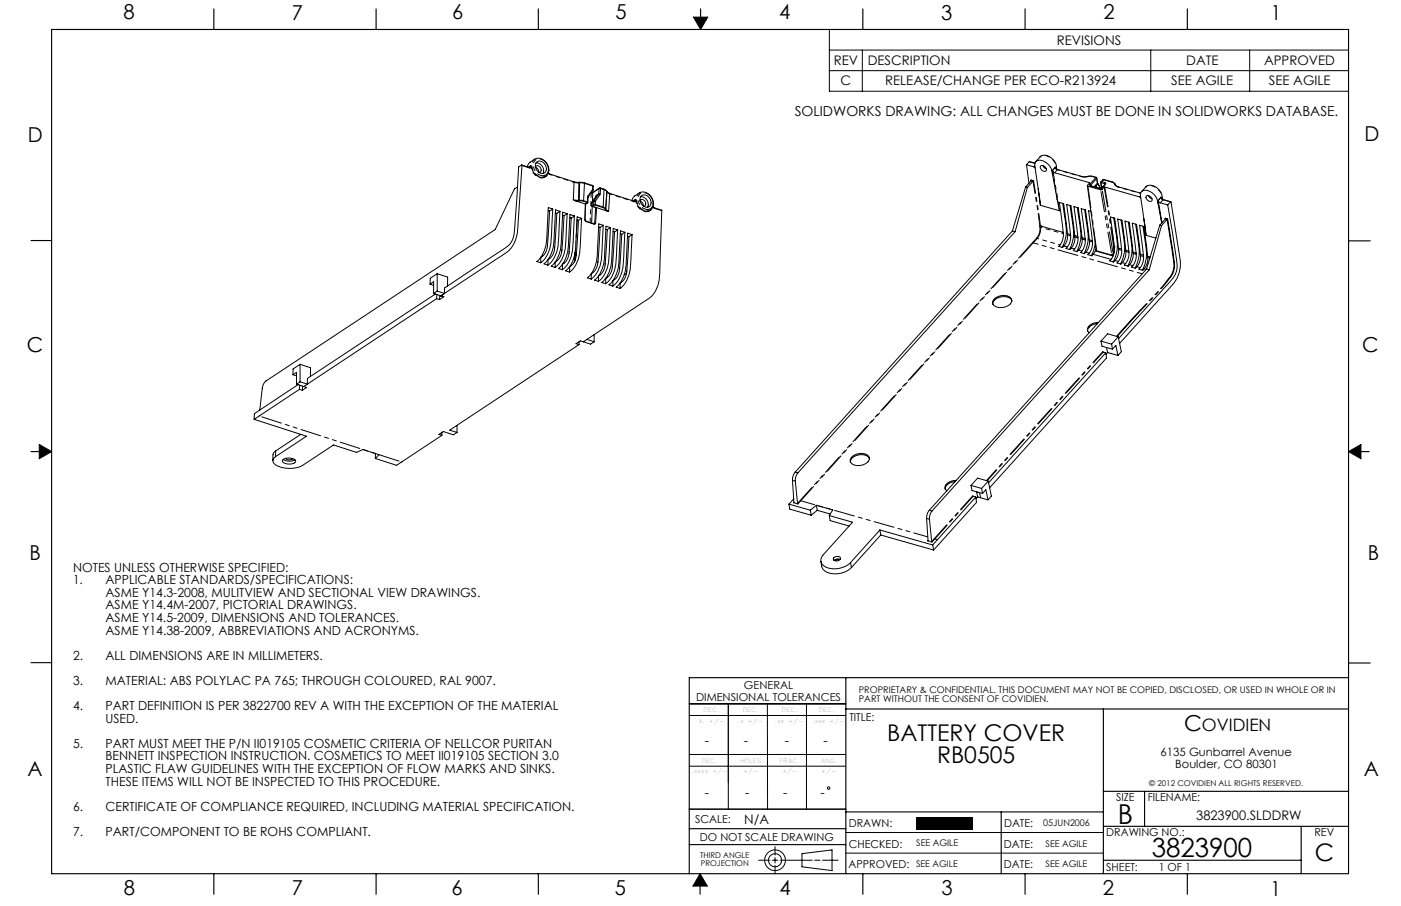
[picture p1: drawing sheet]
<svg xmlns="http://www.w3.org/2000/svg" width="432mm" height="279mm" viewBox="0 0 432 279" stroke-linecap="round" stroke-linejoin="round" font-family="sans-serif">
<g fill="none" stroke="#000" stroke-width=".31">
<path d="M213.7 5.3h4.4l-2.2 3.8zM255.6 9.1v19h160M255.6 15.4h160M265.8 15.4v12.7M354.7 15.4v12.7M385.2 15.4v12.7M255.6 21.8h160M159.5 57.6l-.9 .7-6 12.5-70.6 46.7a3.4 3.4 0 0 0-1.2 2.3l-.7 6.7M160.8 50.9l2.3 .7M162.5 51.4l.1-.3a3.9 3.9 0 0 1 2.2-2 3.3 3.3 0 0 1 3.4 .8 3.3 3.3 0 0 1 .8 3.4l-.7 1M163.1 51.6h.1M163.4 51.6h-.4"/>
<path d="M163.4 51.6h.4M163.9 51.7a3.4 3.4 0 0 0 3.8 2.9l.4-.2M165 51.5a1.05 1.05 0 0 1 1.6 .2 1.05 1.05 0 0 1-.4 1.5M165 51.6h.1a1.39 1.39 0 0 1 .9 1.5M165.2 50.2a2.34 2.34 0 0 1 2.2 3.3M165.3 50.1a2.11 2.11 0 0 1 2.5 .2 2.11 2.11 0 0 1 .5 2.4 1.52 1.52 0 0 1-2.7 0 2.17 2.17 0 0 1-.3-2.6zM168.2 54.3l-.1 .1M168.3 54.3h-.1M169 53.3l.4 .3M169.4 53.7h.1M169.4 53.7l7.5 2.4M176.8 56.1l3 .2 2.8 .9 .2 .3v1"/>
<path d="M176.9 56.2l-.2 5.4 .6 .3M182.3 59.4l.5-.1 2.2-1.3 1.6 .6 1 .9 7.7 2.5M182.7 58.8l-1.5 2.3M182.7 58.8h.1M182.8 58.5l-.1 .3M182.8 58.5h.1M187.9 59.8l-.3 5.3M197 59.5a4 4 0 0 0-2.1 2l-.1 .3M197.1 59.5a3.3 3.3 0 0 1 3.4 .8 3.3 3.3 0 0 1 .8 3.4 2.28 2.28 0 0 1-3.9 .7l-.7-.8-.6-1.5M316.1 57.7l.5 .1M316.1 57.7l-4.1 13.5M316.4 50.8l2.6 .6"/>
<path d="M316.4 50.8l.7 5.7M316.6 57.8l-3.7 13.7M317.8 55.5v.2zM317.8 55.7h.1M317.8 55.7l-1.7 2M318.4 55.9l-1.8 1.9M318.4 55.9h.1M318.5 55.7l-.1 .2M319 50.3l-1.7-.5-.9 1M319.2 49.8a3.7 3.7 0 0 1 2.5-1.9 3.9 3.9 0 0 1 3.8 4.1M320 58.2l.6 5.1M320.8 51.1a1.25 1.25 0 0 1 1.3 .3 1.25 1.25 0 0 1 .2 1.4 1.25 1.25 0 0 1-1.3-.4 1.25 1.25 0 0 1-.2-1.3z"/>
<path d="M321.4 51l.3 .6 .8 .5M324.3 53.3l.1-.7 .6 .7 10.8 3M324.3 53.3a4.2 4.2 0 0 0-4.4-3.8 1.61 1.61 0 0 0-.9 2.3l1.6 11.5M324.3 53.3l2.3 11.7-6-1.7M325.4 51.9l.1 .1M325.5 51.9h.1M325.5 52v.1M325.5 52l8 2.4M333.5 54.4l.7 .1a6.8 6.8 0 0 1 3.6 .2l.5 1.9 1 1.5M335.1 57.3l2.7 19.6M335.8 56.3v.1M335.8 56.3v.2"/>
<path d="M335.8 56.4l-.6 1 4 1.1h.4l.9-.8 11 3M339.3 56.3h.1M339.3 56.3l.2 1.1M339.3 56.3l.3-.3-.3 .3M339.3 56.1l1-.7 3.1 1 1 1.1 7.2 2.1M339.4 57.1l.1 .3M339.5 57.4l.2 .4M340.6 56.8l-1.4 1.3-3.1-.9M340.6 56.8h.1M351.8 59.1a3.7 3.7 0 0 1 2.4-2 3.9 3.9 0 0 1 3.9 4.2M168.9 65l.5 .1M169.4 65.1l-.6 9.2a5.3 5.3 0 0 1-2.1 5l-.1 1.7"/>
<path d="M170.4 64.5a76.9 76.9 0 0 1-1 12.5 7.6 7.6 0 0 1-2.8 4M170.4 64.5l-1.4-.5-.3 4.9a21.5 21.5 0 0 1-1.7 9.9l-1.6 1.9 1.2 .3M170.4 64.5l-1 .6M171.2 65.7l.4 .1M171.6 65.8l-.5 9.2a5.3 5.3 0 0 1-2.2 5.1v1.7M172.6 65.2a77 77 0 0 1-1 12.5 7.7 7.7 0 0 1-2.7 4.1M172.6 65.2l-1.4-.5-.2 4.9a21.4 21.4 0 0 1-1.7 10l-1.6 1.8 1.2 .4M172.6 65.2l-1 .6M173.4 66.4l.4 .1M173.8 66.5l-.5 9.2a5.3 5.3 0 0 1-2.2 5.1v1.7M174.8 65.9a77 77 0 0 1-1 12.5 7.7 7.7 0 0 1-2.7 4.1M174.8 65.9l-1.4-.4-.2 4.8a21.5 21.5 0 0 1-1.7 10l-1.6 1.8 1.2 .4"/>
<path d="M174.8 65.9l-1 .6M175.6 67.1l.5 .2M176.1 67.3l-.6 9.1a5.3 5.3 0 0 1-2.1 5.1l-.1 1.7M177 66.6a76.9 76.9 0 0 1-1 12.5 7.6 7.6 0 0 1-2.7 4.1M177 66.6l-1.3-.4-.3 4.8a21.5 21.5 0 0 1-1.7 10l-1.6 1.8 1.2 .4M177 66.6l-.9 .7M177.3 77.8l-.2 2.8M177.3 61.9h1M177.3 61.9l3.1 1M177.8 67.8l.5 .2M178.3 68l-.7 10.8a4.3 4.3 0 0 1-2 3.4l-.1 1.7M178.5 61.9l1.3 .2"/>
<path d="M179.2 67.3a76.6 76.6 0 0 1-.9 12.5 7.7 7.7 0 0 1-2.8 4.1M179.2 67.3l-1.3-.4-.3 4.8a21.4 21.4 0 0 1-1.7 10l-1.6 1.8 1.2 .4M179.2 67.3l-.9 .7M180.4 62.9h.1M180.5 62.9l-.1 5.1 2.8 1M181.2 61v1.4l-.7 .6M182.5 62.3l-.1 1.3 1.2 .4M182.5 62.3h.1M183.6 64h.1M183.6 64l4 1.1M183.7 60.6l-1.2 1.7M183.7 60.6h.1"/>
<path d="M183.8 60.2v.2M183.8 60.4l-.1 .2M183.8 60.4v.1M184.5 70l.4 .1M184.9 70.1l-.5 9.2a5.3 5.3 0 0 1-2.1 5.1l-.1 1.7M185.9 69.5l-1.3-.5-.3 4.9a21.4 21.4 0 0 1-1.7 10l-1.6 1.8 1.2 .4M185.9 69.5a76.6 76.6 0 0 1-1 12.5 7.7 7.7 0 0 1-2.7 4.1M185.9 69.5l-1 .6M186.7 64.5l.9 .6M186.7 70.7l.5 .1M187.2 70.8l-.6 9.2a5.3 5.3 0 0 1-2.1 5.1l-.1 1.7M188.1 70.2l-1.3-.4-.3 4.8a21.5 21.5 0 0 1-1.7 10l-1.6 1.8 1.2 .4"/>
<path d="M188.1 70.2a76.9 76.9 0 0 1-.9 12.5 7.6 7.6 0 0 1-2.8 4.1M188.1 70.2l-.9 .6M189 71.4l.4 .2M189.4 71.6l-.5 9.2a5.3 5.3 0 0 1-2.2 5v1.7M190.4 70.9l-1.4-.4-.2 4.8a21.5 21.5 0 0 1-1.7 10l-1.6 1.8 1.2 .4M190.4 70.9a76.9 76.9 0 0 1-1 12.5 7.6 7.6 0 0 1-2.7 4.1M190.4 70.9l-1 .7M191.2 72.1l.4 .2M191.6 72.3l-.5 9.2a5.3 5.3 0 0 1-2.2 5v1.7M192.6 71.6l-1.4-.4-.2 4.9a21.4 21.4 0 0 1-1.7 9.9l-1.6 1.8 1.2 .4M192.6 71.6a76.6 76.6 0 0 1-1 12.5 7.7 7.7 0 0 1-2.7 4.1M192.6 71.6l-1 .7"/>
<path d="M193.4 72.9l.4 .1M193.8 73l-.5 9.2a5.3 5.3 0 0 1-2.1 5l-.1 1.7M194.8 72.4l-1.3-.5-.3 4.9a21.5 21.5 0 0 1-1.7 9.9l-1.6 1.9 1.2 .3M194.8 72.4a76.9 76.9 0 0 1-1 12.5 7.6 7.6 0 0 1-2.7 4M194.8 72.4l-1 .6M195.3 62h.1M195.6 62h-.3M195.6 62h.5M197.3 61.9a1.06 1.06 0 0 1 1.5 .2 1.06 1.06 0 0 1-.4 1.5M197.3 62h.1a1.4 1.4 0 0 1 .9 1.5M197.4 60.7a2.35 2.35 0 0 1 2.2 3.2M197.6 60.5a2.11 2.11 0 0 1 2.4 .2 2.11 2.11 0 0 1 .6 2.4 1.52 1.52 0 0 1-2.7 .1 2.18 2.18 0 0 1-.3-2.7z"/>
<path d="M201.3 63.7l.3 .4M201.6 64.1h.1M201.6 64.1l2.4 .8-.6 17.3a11.9 11.9 0 0 1-2.9 9.5l-20.7 13.7M312 71.2l-66.9 74.4a3.8 3.8 0 0 0-.9 2.5l.4 6.9 1.3 .4M312 71.2l.9 .3M312.9 71.5l-67 74.3a3.7 3.7 0 0 0-.8 2.6l.8 7M320.7 69.7h.1M320.7 69.7h-.2M320.7 69.7l7 2M327.6 62.7a51.4 51.4 0 0 1 1 9.9l-.4 1.8-.8 1.9M327.7 71.7l-1.2-9.3 1.3 .4 1.2 9.2M327.7 71.7a5.1 5.1 0 0 1-1.4 4.3l1.2 .3a4.9 4.9 0 0 0 1.5-4.3"/>
<path d="M329 72l.9 .3M329.8 63.4a51.4 51.4 0 0 1 1 9.9l-.4 1.7-.8 1.9M329.9 72.3l-1.1-9.2 1.3 .4 1.1 9.2M329.9 72.3a5.1 5.1 0 0 1-1.4 4.3l1.3 .4a4.9 4.9 0 0 0 1.4-4.3M331.2 72.7l1 .3M332 64a51.4 51.4 0 0 1 1.1 9.9l-.4 1.7-.8 2M332.2 73l-1.2-9.3 1.3 .4 1.2 9.2M332.2 73a5.1 5.1 0 0 1-1.4 4.3l1.2 .3a4.9 4.9 0 0 0 1.5-4.3M333.5 73.3l.9 .3M334.3 64.7a51.4 51.4 0 0 1 1 9.8l-.4 1.8-.8 1.9M334.4 73.6l-1.2-9.2 1.4 .3 1.1 9.3M334.4 73.6a5.1 5.1 0 0 1-1.4 4.3l1.2 .3a4.9 4.9 0 0 0 1.5-4.2"/>
<path d="M335.7 74l1 .2M336.2 65.2l-.7-.2 1.2 9.2M336.7 74.2a5.1 5.1 0 0 1-1.4 4.3l1.2 .4 1.3-1.9M337.6 75.2l-.4 1.7-.9 1.9M337.8 77h.1M343.3 67.2a50.9 50.9 0 0 1 1 9.9l-.4 1.7-.8 2M343.4 76.1h.1M343.4 76.1l-.2 .1M343.4 76.2l-1.2-9.3 1.4 .4 1.1 9.2M343.4 76.2l.1 .4a5 5 0 0 1-1.5 3.9l1.2 .3a4.9 4.9 0 0 0 1.5-4.3M344.7 76.5l1 .3M345.5 67.8a50.9 50.9 0 0 1 1.1 9.9l-.4 1.8-.9 1.9"/>
<path d="M345.7 76.8l-1.2-9.3 1.3 .4 1.2 9.3M345.7 76.8a5.1 5.1 0 0 1-1.4 4.3l1.2 .3a4.9 4.9 0 0 0 1.5-4.2M347 77.2l.9 .2M347.8 68.5a50.9 50.9 0 0 1 1 9.9l-.4 1.7-.8 1.9M347.9 77.4l-1.2-9.2 1.4 .4 1.1 9.2M347.9 77.4a5.1 5.1 0 0 1-1.4 4.3l1.2 .4a4.9 4.9 0 0 0 1.5-4.3M349.2 77.8l1 .3M350 69.1a51.3 51.3 0 0 1 1.1 9.9l-.4 1.8-.9 1.9M350.2 78.1l-1.2-9.3 1.3 .4 1.2 9.2M350.2 78.1a5.1 5.1 0 0 1-1.4 4.3l1.2 .3a4.9 4.9 0 0 0 1.5-4.3M351.5 78.4l.9 .3M352.3 69.8a51.3 51.3 0 0 1 1 9.8l-.4 1.8-.8 1.9"/>
<path d="M352.4 78.7l-1.2-9.2 1.3 .3 1.2 9.3M352.4 78.7a5.1 5.1 0 0 1-1.4 4.3l1.2 .4a4.9 4.9 0 0 0 1.5-4.3M352.6 67.5l.6 5.1M353.2 72.6l3 .8M353.4 60.4a1.25 1.25 0 0 1 1.3 .3 1.25 1.25 0 0 1 .2 1.3 1.25 1.25 0 0 1-1.3-.3 1.25 1.25 0 0 1-.2-1.3zM353.7 79.1l.8 .2M353.9 60.3l.4 .6 .8 .4M356.9 62.6a4.2 4.2 0 0 0-4.4-3.9 1.6 1.6 0 0 0-.9 2.4l1.6 11.5M356.9 62.6l1.1 6.2M357.1 62.4l-.1-.5 .4 .6 2.5 .7M357.1 62.4l1 6.3M357.1 62.4l-.2 .2"/>
<path d="M357.4 69.4l.6 .2M357.4 69.4l-4 13.6M358 69.6l-3.8 13.6M358 61.1l.1 .2M358 61.2h.1M358.1 61.3l2.8 .9M358.1 61.3h-.1M359.2 67.5l-.1-.2 .1 .2M359.2 67.5l-1.8 1.9M359.2 67.5h.1M359.7 67.7l1.6 9.8a8.8 8.8 0 0 1-.5 7.6l-1.2 1.6M359.7 67.7l.2-.2 1.6 9.9a9 9 0 0 1-.5 7.8l-1.3 1.6"/>
<path d="M359.7 67.7l-1.7 1.9M359.7 67.7h.1M359.9 63.2l2.7 16.8a6.8 6.8 0 0 1-2 6.9l-15.8 17.5M359.9 63.2l1-1 2.5 16a10.6 10.6 0 0 1-3.3 11.1l-15 16.6M132.5 87.6l1.1-.7v3.6M132.5 87.6l1.1 .4M133.6 90.5l3.2 1-1.3 .9M134.2 90.7l-39.4 26-.1 1.8M134.6 92.1l-39.9 26.4M134.6 92.1l.9 .3M134.7 90.8l-.1 1.3M134.7 84.4l3.3 1.1-.1 2.7"/>
<path d="M134.7 84.4l.1 5.4M134.7 84.4l-2.1 1.4-.1 1.8M134.8 89.8l2.2 .7M134.8 89.8l-1.2 .7M135.6 91.1l-.1 1.3M135.9 91.2h.1M137 90.5v-1.7l17.3-11.4a6.9 6.9 0 0 0 4.3-7l1.2-18.9 1-.6-1.1 17.9a11.2 11.2 0 0 1-3.1 8.7l-20.7 13.7M137 90.5l-1.1 .7M193.1 84.3l-.7 .5M306.2 92.5a3.9 3.9 0 0 1 5.5-.4 1.95 1.95 0 0 1-1.8 2.5 3.3 3.3 0 0 1-3.9-.9l-.1-.6zM311.9 92.9a3.3 3.3 0 0 0-5-.7 1.71 1.71 0 0 0-.9 1.7M338.2 99.8a2.87 2.87 0 0 0-3 2.4"/>
<path d="M338.6 99.4a2.8 2.8 0 0 0-3.4 2.6l.5 .6M351.3 95.8l-7.2 7.9M351.6 95.7l-7.3 8.1M353.4 83l-67 74.4a3.8 3.8 0 0 0-.8 2.5l.3 6.9M353.4 83l.8 .2M354.2 83.2l-67 74.4a3.6 3.6 0 0 0-.7 2.5l.8 7.1-1.4-.4M90.3 115.6l1.1-.8v3.7M90.3 115.6l1.1 .3M91.4 118.5l3.1 1-1.3 .9M91.9 118.6l-13.5 9-.1 1.7M92.4 118.8l-.1 1.3M92.5 112.4l3.2 1v2.7"/>
<path d="M92.5 112.4l-2.2 1.4v1.8M92.5 112.4v5.3M92.5 117.7l2.2 .8M92.5 117.7l-1.1 .8M93.3 119.1l-.1 1.3M178.4 106.3l-39.8 26.3 2.3 .8M178.5 105.4l-.1 .9M179.8 105.4l-.9-.3-1.4 .9 .9 .3M180.9 104.7l2.2 .7M183.1 103.2v2.2M183.1 105.4l-1.1 .7-2.2-.7M339.3 105.2l.3 1.6 3.3 .9"/>
<path d="M339.3 105.2l3.3 .9M339.9 108.4l.9 .4M340.8 108.8l-36.1 40.1M340.8 108.8l.2 1.6-36 40M341 107.2l.4 1.5M341.4 108.7l-.5 .6M341.4 108.7l3.2 .9M342.3 109h.1M342.6 106.1l.3 1.6M342.9 107.7l1-1.2 .7 3.1M344.6 103.9l-3.2-1-2.1 2.3M344.6 103.9l-2 2.2"/>
<path d="M344.6 103.9l1 4.6-1 1.1M12.1 137.1l3.8 2.2-3.8 2.2zM78.3 129.3l16.2 5.2-9.6 6.3a1.36 1.36 0 0 0-.8 1.3 1.36 1.36 0 0 0 .8 1.3 9.1 9.1 0 0 0 8.4 .1l9.5-6.3 7.1 2.3 2-.9 4.9 1.6-1.1 1.2M92.3 120.1l-14 9.2M92.3 120.1l.9 .3M92.7 134l-8.2 5.4-.4 .9v1.7M115.7 139.9v1.5M136.2 134.3l-14 9.2-6.5-2.1M136.2 133.3v1M140.9 131.2v2.2M140.9 133.4l-1.1 .7-3.2-1-1.3 .9 .9 .3M415.6 139.3l3.8-2.2v4.4z"/>
<path d="M87.1 141.9a3 3 0 0 1 4 .3 2.14 2.14 0 0 1-2.6 .9 1.25 1.25 0 0 1-1.4-1.2zM87.3 141.7a3.6 3.6 0 0 0 3.6 .1M88 141.4a1.7 1.7 0 0 0 2.2 0M243.2 155.5l6.5 1.8M243.2 155.5l.2 1.5 6.6 1.9M244.6 153.9l-1.4 1.6M246.8 154.4l-.9 1M249.7 157.3l.3 1.6M251.6 155.8l5 1.5-1 1.7M251.6 155.8l-1.9 1.5M251.6 155.8l.3 1.6M251.9 157.4l4 1.1"/>
<path d="M251.9 157.4l-1.9 1.5M255.6 159l7.2 2-9.1 10.1a2.39 2.39 0 0 0-.5 2.6 2.39 2.39 0 0 0 2.1 1.5 7.3 7.3 0 0 0 6.9-1.7l9-10.1M255.6 159l.3 1.6 5.8 1.6M262.3 141.2a3.9 3.9 0 0 1 5.5-.4 1.95 1.95 0 0 1-1.8 2.6 3.3 3.3 0 0 1-3.9-1l-.1-.6zM268 141.6a2.95 2.95 0 0 0-4.1-1.1 2.15 2.15 0 0 0-1.8 2.1M294.4 148.5a2.88 2.88 0 0 0-3.1 2.4M294.7 148.1a2.81 2.81 0 0 0-3.4 2.6l.5 .7M299.3 149.7l.3 1.6 3.2 .9M299.3 149.7l3.2 .9M299.8 152.9l.9 .4M300.7 153.3l-13.2 14.8M300.7 153.3l.3 1.6-13.2 14.7"/>
<path d="M301 151.7l.3 1.5M301.3 153.2l-.5 .6M301.3 153.2l3.2 .9M302.5 150.6l.3 1.6M302.8 152.2l1-1.2 .7 3.1M304.6 148.4l-3.3-1-2 2.3M304.6 148.4l-2.1 2.2M304.6 148.4l1 4.6-1.1 1.1M257 172l.7-.4a.97 .97 0 0 1 1.3 .7 1.21 1.21 0 0 1-1.1 .7 1.21 1.21 0 0 1-1.1-.7zM258.9 172.6l-1.8 .3M258.9 172.5l-1.1-.1-.7 .4M271.2 163.4l16.3 4.7"/>
<path d="M271.2 163.4l.3 1.6M271.5 165l-9.1 10a7 7 0 0 1-8.2 1.1 3.4 3.4 0 0 1-1.2-3M271.5 165l16.3 4.6M286 166.7l-.1 .1M287.5 168.1l.3 1.5M224.5 217v32.5M236.5 217l.1 32.5M248.6 217v32.5M260.7 217h-48.3M212.4 220.6h48.2M212.4 232.7h48.2M212.4 236.3h48.2"/>
<path d="M212.4 249.5h48.3M260.7 256.7h79.4M215.8 269.4l2.2 3.9h-4.4zM233.8 265.3h3.5M238 265.3h1.7M238.9 261.1v2.6M238.9 264.5v1.6M238.9 266.9v2.6M240.5 265.3h9.8M247.2 263.3l9.2-1.2v6.4l-9.2-1.2zM251.1 265.3h1.6M253.5 265.3h4.8"/>
<path d="M260.7 263.1h79.4"/>
<circle cx="255.4" cy="243" r=".38"/>
<circle cx="238.9" cy="265.3" r="2.02"/>
<circle cx="238.9" cy="265.3" r="3.2"/>
</g>
<g fill="none" stroke="#000" stroke-width=".35">
<path d="M15.9 9.1h399.7v260.3h-399.7zM65.9 2.7v6.4M115.9 2.7v6.4M165.9 2.7v6.4M215.9 2.7v6.4M265.9 2.7v6.4M315.9 2.7v6.4M365.9 2.7v6.4M9.6 74.2h6.3M415.6 74.3h6.7M9.6 139.3h6.3M415.6 139.3h6.4"/>
<path d="M9.6 204.4h6.3M212.4 217.1h48.3M260.7 218.6h154.9M260.7 209v60.4M340.1 218.6v50.8M415.6 204.5h6.7M415.6 209h-203.2v60.4M212.4 255.6h48.3M212.4 249.5h48.3M260.7 250.4h79.4M308.6 250.4v19M340.1 254.8h75.5"/>
<path d="M340.1 244h75.5M352.8 244v10.8M401 254.8v14.6M65.9 269.4v6.4M115.9 269.4v6.4M165.9 269.4v6.4M212.4 260.5h48.3M215.8 269.4v6.4M265.9 269.4v6.4M315.9 269.4v6.4M340.1 265.3h60.9M365.9 269.4v6.4"/>
</g>
<path d="M213.7 5.3l2.2 3.8v-3.8zM215.9 5.3v3.8l2.2-3.8zM415.6 139.3h3.8v-2.2zM415.6 139.3l3.8 2.2v-2.2zM215.8 269.4v3.8h2.2zM215.8 269.4l-2.2 3.8h2.2zM12.1 139.3v2.2l3.8-2.2zM12.1 137.1v2.2h3.8z" fill-rule="evenodd" fill="#000"/>
<path d="M176.9 56.2l-7.4-2.4M333.4 54.5l-7.5-2.2M195.4 62.2l-7.5-2.4" fill="none" stroke="#000" stroke-width=".31" stroke-dasharray="6.3 1.3 1.3 1.3 1.3 1.3" stroke-dashoffset="5.6"/>
<g fill="none" stroke="#000" stroke-width=".31" stroke-dasharray="6.3 1.3 1.3 1.3 1.3 1.3">
<path d="M163 51.6l.6-.4M163.1 51.6v.2M163.1 51.8l-2.2-.8M163.4 51.6l.2-.4M163.6 51.2v-.1M163.6 51.1v.1M163.6 51.1l-.7 .4M163.6 51.2h.1M163.6 51.2l.2 .4M163.7 51.7l-.1-.5M163.7 51.7l-.6 .1M163.7 51.7h.1"/>
<path d="M163.8 51.6l.1 .1M163.9 51.7h-.2M169.5 53.8l-.5-.4M169.5 53.8l-.1-.1M176.9 56.2h.1M176.9 56.2v-.1M178.4 56.4l-1.5-.2M178.4 56.4l.1-.2M178.6 56.4h-.2M178.6 56.4l.1-.2M180.1 56.5l-1.5-.1M180.1 56.5v-.1"/>
<path d="M182.2 59.5h.1M182.2 59.5v-.1M182.6 58.5v-.2M182.6 58.3l.1-.9M182.7 59.5l-.1 2.7M182.7 59.5h-.5M182.7 59.5l.1-.2M182.7 57.4l-2.6-.9M182.7 58.8l-.1-.3M182.7 57.4l-.1-.2M182.8 58.5l-.2-.2M182.8 57.5l-.1-.1"/>
<path d="M184.5 59.8l.1-1.6M184.6 58.2l-1.9 1.3M184.6 58.2l.1-.2M185 59.7l-.1 .4M185 59.7l-.5 .1M185.1 58.1l-.1 1.6M185.1 58.1l-.5 .1M185.1 58.1l-.1-.1M186.2 58.5l-1.1-.4M186.2 58.5l-.1-.2M187 59.1l-.8-.6M187 59.1v-.1"/>
<path d="M187.1 59.2l-.1-.1M187.1 59.2v-.1M187.9 59.8h.1M187.9 59.8l-.8-.6M187.9 59.8v-.2M317.8 55.5l.7 .2M318.4 55.9l-.6-.2M318.6 51.5l.3-.3M319 50.4l-1.8-.5M324.4 52.6l.8-.9M325.2 51.6h.1M325.2 51.6l-1 1.1"/>
<path d="M325.2 51.7v-.1M325.3 51.6l-.1 .1M325.3 51.6h-.1M325.3 51.6l.2 .3M325.3 51.6h.1M325.4 51.9l-.1-.3M325.5 52.1l-.3-.4M325.9 52.3l-.9 1M325.9 52.3l-.4-.2M326 52.3h-.1M333.5 54.4l-.1 .1M335.1 54.4v.1"/>
<path d="M335.1 54.5h-1.7M335.3 54.4h.1M335.3 54.4l-.2 .1M335.9 56.8l1.8-2M336.1 57.3l-.3-.2 .1-.3M336.1 57.1v.1M336.1 57.1l-.2-.3M336.1 57.1l.1 .2M336.2 57.3h-.1M336.6 54.4h-1.3M336.7 54.4h-.1M337.5 57.2l.7-.7"/>
<path d="M337.5 57.2l.2 .2M337.6 57.7l-.1-.5M337.7 57.5l-.2-.3M337.7 57.5v-.1M337.7 54.7l-1.1-.3M337.7 57.4l.2 .2M337.7 54.8v-.1M337.8 57.6v.1M337.8 57.6h.1M337.8 57.6l-.1-.1M337.8 54.7h-.1M337.9 57.6l.1 .2"/>
<path d="M337.9 57.8l-.1-.2M338 55.1l-1.9 2M338 55.1l-.3-.3M338 54.9v.2M338.2 56.5l-.2-1.4M338.3 56.4l-.1 .1M338.3 56.8l-.6 .6M338.3 56.8l-.1-.3M338.4 56.6l-.1 .2M338.9 58.1l-2.8-.8M339 58.1h-.1M339.2 58.1l-.9-1.3"/>
<path d="M339.3 56.3h.1M339.3 56.3l.1 .9M339.4 57.2v-.1M339.5 57.4l.2 .3M339.5 57.4h.1M339.5 58l.2-.1M339.6 56l.9 .3M339.7 57.9l-.8 .2M339.9 55.5h.2M340.1 55.5l-.5 .5M340.1 55.4h.1M340.3 55.4h-.1"/>
<path d="M340.4 56.6l.1-.3M340.4 56.6l-1.1-.3M340.5 56.9l-.1-.3M340.5 56.3l.3 .2-.1 .3M340.6 56.8h.1M340.6 56.8l-.2-.2M340.7 56.8l-1 1.1M342.7 56.2l-2.5-.8M342.8 56.1l-.1 .1M343.5 56.7l-.8-.5M343.5 56.9v-.2M343.8 56.9l-.3-.2"/>
<path d="M343.8 57l-.3-.1M344.5 57.6l-1-.7M344.6 57.6h-.1M176.7 61.6l1.6 .2M177.4 77.1l-.2 3.4M178.3 61.8l.1-5.4M178.3 61.8h.2M178.3 61.9v-.1M178.5 61.8l1.4 .1M178.5 61.8l.1-5.4M178.6 61.9h-.3M178.6 61.9l-.1-.1"/>
<path d="M179.8 62.1l.1-.2M179.9 61.9l.2-5.4M179.9 61.9l1.1 .4M180.2 67.7l.2-4.8M180.3 67.8l-.1-.1M180.4 62.9l.6-.3M180.6 68.2l.1 .1M180.7 68.3l-.5-.6M181 62.4l-1.2-.3M181 62.4v-.1M181 62.6v-.2M181 62.6h.1"/>
<path d="M181 62.3l.1-1.4M181 62.3l.2 .1M181.1 60.9l.1-.5M181.2 60.4l1.4-1.9M181.2 61l-.1-.1M181.3 60.7l-.1-.3M182.4 63.5h.1M182.4 63.5l.1 .1M182.4 63.5l.6-.4M182.4 62.6h.1M182.4 62.6v.9M182.5 63.6h.1"/>
<path d="M182.5 63.6l1.1 .4M182.5 63.6l-.2 5.2M182.5 62.3l.6-.4M183 63.1h.4M183 63.1v-.9M183 69l.3-.2M183 62.2l-.6 .4M183 62.2l.1-.3M183 69l.1 .1M183.1 63.2l-.1-.1M183.1 63.2l-.6 .4M183.1 69.1l-2.4-.8"/>
<path d="M183.1 61.9l1.3-1.9M183.2 69l.1-.2M183.3 68.8l.3-4.8M183.3 68.8h.3M183.4 63.2h-.3M183.4 63.2v-.1M183.4 63.1l2.5 .7M183.5 62.1l-.5 .1M183.5 62.1v1M183.5 62v.1M183.5 62l-.4-.1M183.6 64h.1"/>
<path d="M183.6 68.8l-.5 .3M183.7 60.6l-1.2 1.7M183.8 60.5v-.3M183.8 60.2l.7-.4M183.9 64l-.3 4.8M184.4 60l-.6 .4M184.4 60l.1-.2M184.9 60.1l-1.4 1.9M184.9 60.1l-.5-.1M185.8 64l-2.4-.8M185.8 64l.1-.1M185.9 63.9l.3-5.4"/>
<path d="M185.9 63.9l.8 .5M186.5 64.5l-.7-.5M186.5 64.5l.2-.1M186.6 64.6l-.1-.1M186.6 64.6l.1-.1M186.7 64.4l.3-5.3M186.7 64.4v.1M186.7 64.5l.4-5.3M187 65l-.4-.4M195.2 62l.6-.4M195.4 62.2l-.1-.2M195.6 62l.2-.4"/>
<path d="M195.8 61.6v-.1M195.8 61.5v.1M195.8 61.5l-.7 .5M195.8 61.6h.1M195.8 61.6l.3 .4M195.9 62.1l-.1-.5M195.9 62.1l-.5 .1M195.9 62.1h.1M196.1 62v.1M196.1 62.1h-.2M201.7 64.2l-.5-.4M201.7 64.2l-.1-.1"/>
<path d="M204 65l-2.3-.8M318.3 74.8l1.2-1.4M318.3 74.8l.1 .1M319.5 73.4a4.6 4.6 0 0 0 1-3.3M319.5 73.4l.2 .1M319.7 73.5l-1.2 1.4M320.5 70.1v-.4M320.5 70.1h.2M320.7 69.7v.4M320.7 70.1a4.8 4.8 0 0 1-1 3.4M327.9 75.9l1 .3M329 72.5l1 .2"/>
<path d="M330.2 76.5l1 .3M331.3 73.1l.9 .3M332.4 77.2l1 .2M333.5 73.7l1 .3M334.7 77.8l1 .3M335.8 74.4l.9 .2M336.9 78.4l5.5 1.6M337.6 77.4l.1-.4M337.6 77.4l.2-.4M337.8 77h-.1M337.8 77l.1 .3M337.9 77.3l-.3 .1"/>
<path d="M337.9 77.3l4.9 1.4M337.9 77.3h.1M338 77.1l-.1 .2M338 77.1l-.2-.2M342.8 78.7l-.2-.3M342.8 78.7h.1M343.1 78.9l-5.5-1.5M343.1 78.9l-.3-.2M343.1 78.5h.1M343.1 78.5l-.3 .2M343.1 78.5v.4M343.1 78.3l-.5 .1"/>
<path d="M343.1 78.3l.1-.5M343.1 78.3v.2M343.2 78.6l-.1 .3M343.2 78.6l-.1-.1M343.2 77.8l.1-1.2M343.3 76.6l-.1-.4M343.4 77.9l-.2-.1M343.4 76.1v.5M343.4 76.6h-.1M343.4 76.6v1.2M343.4 76.6h.1M344.8 76.9l.9 .3"/>
<path d="M347 77.6l1 .2M349.3 78.2l.9 .3M351.2 60.7l.3-.3M351.5 78.8l.9 .3M353.8 79.5l.6 .2M357 61.9l.8-1M357.8 60.8v.1M357.8 60.8l-1 1.2M357.8 60.9v-.1M357.8 60.9h.1M357.8 60.9l.2 .2M358 61.1l-.2-.2"/>
<path d="M358.1 61.3l-.3-.4M358.5 61.6l-.9 .9M358.5 61.6l-.4-.3M358.5 61.6h.1M359.1 67.3l.8 .2M359.7 67.7l-.5-.2M360.7 62.3l-2.2-.7M343.7 80.3l1 .3M345.9 81l1 .3M348.2 81.6l1 .3M350.4 82.3l1 .2M352.6 82.9l.7 .2"/>
<path d="M93.6 119.2l.6-.4M94.2 118.8l.5-.3M84.9 140.8l.1-1.7M244.6 155l.1-.1M245.1 145.6l.8 .2M245.1 148.4l-.9-.3M286.4 157.4l.8 .2M301.9 152l-.9-.3M302.2 153.5l-.3-1.5M262.4 175l-.2-1.5M286.5 160.1l-.9-.2M287.1 167l.9-.9"/>
<path d="M288.1 166.2l-.8 1M288.1 166.2l-.1-.1M288.9 166.4l-.8-.2"/>
</g>
<path d="M168.7 53.9a2.51 2.51 0 0 1-4.3-.6l-.7-1.6M200.9 64.3a2.51 2.51 0 0 1-4.3-.6l-.7-1.6M359.7 86.8l-3.4 4-4.7 4.9" fill="none" stroke="#000" stroke-width=".31" stroke-dasharray="6.3 1.3 1.3 1.3 1.3 1.3" stroke-dashoffset="3.5"/>
<path d="M79.9 128.3l43.9 14.2" fill="none" stroke="#000" stroke-width=".31" stroke-dasharray="6.3 1.3 1.3 1.3 1.3 1.3" stroke-dashoffset="-.8"/>
<path d="M169 52.3a3.2 3.2 0 0 0-3.4-3.2 2.54 2.54 0 0 0-.1 4.3 1.94 1.94 0 0 0 2.1 .8 1.94 1.94 0 0 0 1.4-1.9M201.3 62.8a3.2 3.2 0 0 0-3.5-3.3 2.54 2.54 0 0 0-.1 4.3 1.94 1.94 0 0 0 2.2 .8 1.94 1.94 0 0 0 1.4-1.8M304 148.2l35.9-39.8" fill="none" stroke="#000" stroke-width=".31" stroke-dasharray="6.3 1.3 1.3 1.3 1.3 1.3" stroke-dashoffset="1.8"/>
<path d="M168.2 54.3a3.4 3.4 0 0 1-3.4-.9 3.4 3.4 0 0 1-.7-3.5l.7-.8M200.5 64.7a3.4 3.4 0 0 1-3.5-.9 3.4 3.4 0 0 1-.6-3.5l.7-.8" fill="none" stroke="#000" stroke-width=".31" stroke-dasharray="6.3 1.3 1.3 1.3 1.3 1.3" stroke-dashoffset="5.2"/>
<path d="M324.6 52.9l2 12.1M177.9 67.8l-.4 6.9M351.3 95.8l4.8-5.1 3.5-4" fill="none" stroke="#000" stroke-width=".31" stroke-dasharray="6.3 1.3 1.3 1.3 1.3 1.3" stroke-dashoffset="3.4"/>
<path d="M181.9 68.6l.3-9.1" fill="none" stroke="#000" stroke-width=".31" stroke-dasharray="6.3 1.3 1.3 1.3 1.3 1.3" stroke-dashoffset="5"/>
<path d="M299.9 153l-11.8 13.2M288 166.1l11.8-13.2" fill="none" stroke="#000" stroke-width=".31" stroke-dasharray="6.3 1.3 1.3 1.3 1.3 1.3" stroke-dashoffset=".7"/>
<path d="M340 108.6l-35.8 39.7M286 165.6l-39.2-11.2" fill="none" stroke="#000" stroke-width=".31" stroke-dasharray="6.3 1.3 1.3 1.3 1.3 1.3" stroke-dashoffset="1.9"/>
<path d="M318.5 74.9l-71.7 79.5" fill="none" stroke="#000" stroke-width=".31" stroke-dasharray="6.3 1.3 1.3 1.3 1.3 1.3" stroke-dashoffset=".4"/>
<path d="M318.5 74.9l33.6 9.5" fill="none" stroke="#000" stroke-width=".31" stroke-dasharray="6.3 1.3 1.3 1.3 1.3 1.3" stroke-dashoffset="4.8"/>
<path d="M245.8 155.3l72.5-80.5" fill="none" stroke="#000" stroke-width=".31" stroke-dasharray="6.3 1.3 1.3 1.3 1.3 1.3" stroke-dashoffset="-.2"/>
<path d="M318.5 55.7l2.2 14M320.5 69.7l-2.1-13.8" fill="none" stroke="#000" stroke-width=".31" stroke-dasharray="6.3 1.3 1.3 1.3 1.3 1.3" stroke-dashoffset="2.5"/>
<path d="M340.5 57.7l2.9 18.4M343.2 76.2l-2.9-18.5" fill="none" stroke="#000" stroke-width=".31" stroke-dasharray="6.3 1.3 1.3 1.3 1.3 1.3" stroke-dashoffset=".2"/>
<path d="M325.5 52a4 4 0 0 0-4.4-4l-.5 .4M358.1 61.2a4 4 0 0 0-4.4-3.9l-.5 .3" fill="none" stroke="#000" stroke-width=".31" stroke-dasharray="6.3 1.3 1.3 1.3 1.3 1.3" stroke-dashoffset="5.8"/>
<path d="M351.5 59.6l-7-2M319.7 73.5l7 2M320.7 70.1l7 2" fill="none" stroke="#000" stroke-width=".31" stroke-dasharray="6.3 1.3 1.3 1.3 1.3 1.3" stroke-dashoffset="5.9"/>
<path d="M339.7 58.4l3.4 19.9M342.6 78.4l-3.4-19.9" fill="none" stroke="#000" stroke-width=".31" stroke-dasharray="6.3 1.3 1.3 1.3 1.3 1.3" stroke-dashoffset="-.6"/>
<path d="M335.3 57.4l2.7 19.7" fill="none" stroke="#000" stroke-width=".31" stroke-dasharray="6.3 1.3 1.3 1.3 1.3 1.3" stroke-dashoffset="-.4"/>
<path d="M325.8 61.6l-1.4-8.4" fill="none" stroke="#000" stroke-width=".31" stroke-dasharray="6.3 1.3 1.3 1.3 1.3 1.3" stroke-dashoffset="5.3"/>
<path d="M282.4 252h17.5v3.9h-17.5z" fill="#000"/>
<text font-size="8.5" x="344.5" y="254.2">B</text>
<text font-size="8.1" x="355" y="264.3">3823900</text>
<text font-size="7.5" x="405.3" y="265.5">C</text>
<g font-size="7.1">
<text x="273.5" y="228.5">BATTERY COVER</text>
<text x="288.8" y="235.4">RB0505</text>
</g>
<text font-size="6.8" x="365" y="225.5">C</text>
<g font-size="6.3">
<text x="38" y="6">8</text>
<text x="139.4" y="5.8">6</text>
<text x="189.7" y="5.8">5</text>
<text x="240.1" y="5.9">4</text>
<text x="340.1" y="5.9">2</text>
<text x="89.9" y="6.1">7</text>
<text x="290.1" y="6">3</text>
<text x="391.7" y="6">1</text>
<text x="8.6" y="43.8">D</text>
<text x="420.6" y="43.6">D</text>
<text x="8.3" y="108.5">C</text>
<text x="419.8" y="108.6">C</text>
<text x="9.1" y="172.8">B</text>
<text x="421.6" y="172.8">B</text>
<text x="8.5" y="239.4">A</text>
<text x="420.3" y="239.3">A</text>
<text x="38.1" y="276">8</text>
<text x="89.9" y="276">7</text>
<text x="139.2" y="276">6</text>
<text x="189.5" y="276.1">5</text>
<text x="240.2" y="276">4</text>
<text x="290.2" y="276.1">3</text>
<text x="339.9" y="276.1">2</text>
<text x="391.6" y="276.3">1</text>
</g>
<text font-size="5.3" x="370.5" y="225.5">OVIDIEN</text>
<text font-size="4.2" x="244.9" y="35.9">SOLIDWORKS DRAWING: ALL CHANGES MUST BE DONE IN SOLIDWORKS DATABASE.</text>
<g font-size="4.1">
<text x="325.7" y="13.9">REVISIONS</text>
<text x="256.9" y="20.1">REV</text>
<text x="267.4" y="20.1">DESCRIPTION</text>
<text x="365.6" y="20.1">DATE</text>
<text x="389.6" y="20.1">APPROVED</text>
<text x="259" y="26.2">C</text>
<text x="272.8" y="26.2">RELEASE/CHANGE PER ECO-R213924</text>
<text x="361" y="26.2">SEE AGILE</text>
<text x="391.1" y="26.1">SEE AGILE</text>
<text x="217.2" y="229.6">-</text>
<text x="229.3" y="229.6">-</text>
<text x="241.9" y="229.6">-</text>
<text x="253.8" y="229.6">-</text>
<text x="217.2" y="245.7">-</text>
<text x="229.7" y="245.7">-</text>
<text x="241.3" y="245.7">-</text>
<text x="252.9" y="245.7">-</text>
<text x="229.4" y="254">N/A</text>
<text x="368.7" y="252.8">3823900.SLDDRW</text>
</g>
<g font-size="3.9">
<text x="22.5" y="176.3">NOTES UNLESS OTHERWISE SPECIFIED:</text>
<text x="22.5" y="180.2">1.</text>
<text x="32.5" y="180.2">APPLICABLE STANDARDS/SPECIFICATIONS:</text>
<text x="32.5" y="184.1">ASME Y14.3-2008, MULITVIEW AND SECTIONAL VIEW DRAWINGS.</text>
<text x="32.5" y="187.9">ASME Y14.4M-2007, PICTORIAL DRAWINGS.</text>
<text x="32.5" y="191.8">ASME Y14.5-2009, DIMENSIONS AND TOLERANCES.</text>
<text x="32.5" y="195.7">ASME Y14.38-2009, ABBREVIATIONS AND ACRONYMS.</text>
<text x="22.5" y="203.5">2.</text>
<text x="32.5" y="203.5">ALL DIMENSIONS ARE IN MILLIMETERS.</text>
<text x="22.5" y="211.2">3.</text>
<text x="32.5" y="211.2">MATERIAL: ABS POLYLAC PA 765; THROUGH COLOURED, RAL 9007.</text>
<text x="22.5" y="219">4.</text>
<text x="32.5" y="219">PART DEFINITION IS PER 3822700 REV A WITH THE EXCEPTION OF THE MATERIAL</text>
<text x="32.5" y="222.9">USED.</text>
<text x="22.5" y="230.6">5.</text>
<text x="32.5" y="230.6">PART MUST MEET THE P/N II019105 COSMETIC CRITERIA OF NELLCOR PURITAN</text>
<text x="32.5" y="234.5">BENNETT INSPECTION INSTRUCTION. COSMETICS TO MEET II019105 SECTION 3.0</text>
<text x="32.5" y="238.4">PLASTIC FLAW GUIDELINES WITH THE EXCEPTION OF FLOW MARKS AND SINKS.</text>
<text x="32.5" y="242.3">THESE ITEMS WILL NOT BE INSPECTED TO THIS PROCEDURE.</text>
<text x="22.5" y="250">6.</text>
<text x="32.5" y="250">CERTIFICATE OF COMPLIANCE REQUIRED, INCLUDING MATERIAL SPECIFICATION.</text>
<text x="22.5" y="257.8">7.</text>
<text x="32.5" y="257.8">PART/COMPONENT TO BE ROHS COMPLIANT.</text>
</g>
<g font-size="3.5">
<text x="357.7" y="233.3">6135 Gunbarrel Avenue</text>
<text x="362.2" y="236.8">Boulder, CO 80301</text>
</g>
<g font-size="3.4">
<text x="229.3" y="212.5">GENERAL</text>
<text x="214.5" y="216.1">DIMENSIONAL TOLERANCES</text>
<text x="261.8" y="222.5">TITLE:</text>
<text x="344" y="247">SIZE</text>
<text x="353.7" y="247">FILENAME:</text>
<text x="214.3" y="253.9">SCALE:</text>
<text x="261.6" y="255.1">DRAWN:</text>
<text x="309.5" y="255.1">DATE:</text>
<text x="341" y="257.7">DRAWING NO.:</text>
<text x="405.1" y="257.7">REV</text>
<text x="215.7" y="259.3">DO NOT SCALE DRAWING</text>
<text x="261.6" y="261.4">CHECKED:</text>
<text x="309.4" y="261.4">DATE:</text>
<text x="261.6" y="267.6">APPROVED:</text>
<text x="309.4" y="267.6">DATE:</text>
<text x="341" y="268.6">SHEET:</text>
<text x="357.1" y="268.6">1 OF 1</text>
</g>
<g font-size="2.8">
<text x="264.7" y="213.7">PROPRIETARY &amp; CONFIDENTIAL. THIS DOCUMENT MAY NOT BE COPIED, DISCLOSED, OR USED IN WHOLE OR IN</text>
<text x="264.7" y="216.5">PART WITHOUT THE CONSENT OF COVIDIEN.</text>
<text x="321.6" y="254.8">05JUN2006</text>
<text x="282.4" y="261">SEE AGILE</text>
<text x="322.2" y="261.3">SEE AGILE</text>
<text x="282.3" y="267.4">SEE AGILE</text>
<text x="322.2" y="267.3">SEE AGILE</text>
</g>
<g font-size="2.5">
<text x="354.2" y="242.3">© 2012 COVIDIEN ALL RIGHTS RESERVED.</text>
<text x="215.8" y="264.6">THIRD ANGLE</text>
<text x="216" y="266.9">PROJECTION</text>
</g>
<g font-size="1.8">
<text x="216.9" y="219.6">DEC.</text>
<text x="228.9" y="219.6">DEC.</text>
<text x="241" y="219.6">DEC.</text>
<text x="252.4" y="219.6">DEC.</text>
<text x="215.3" y="222.9">X. +/-</text>
<text x="227.4" y="222.9">.x +/-</text>
<text x="238.8" y="222.9">.xx +/-</text>
<text x="250.4" y="222.9">.xxx +/-</text>
<text x="213.2" y="238.5">.xxxx +/-</text>
<text x="216.3" y="235.2">DEC.</text>
<text x="228.1" y="235.2">HOLES</text>
<text x="228.9" y="238.5">+/-</text>
<text x="240.3" y="235.2">FRAC.</text>
<text x="241" y="238.5">+/-</text>
<text x="253" y="235.2">ANG.</text>
<text x="253" y="238.5">+/-</text>
</g>
</svg>
